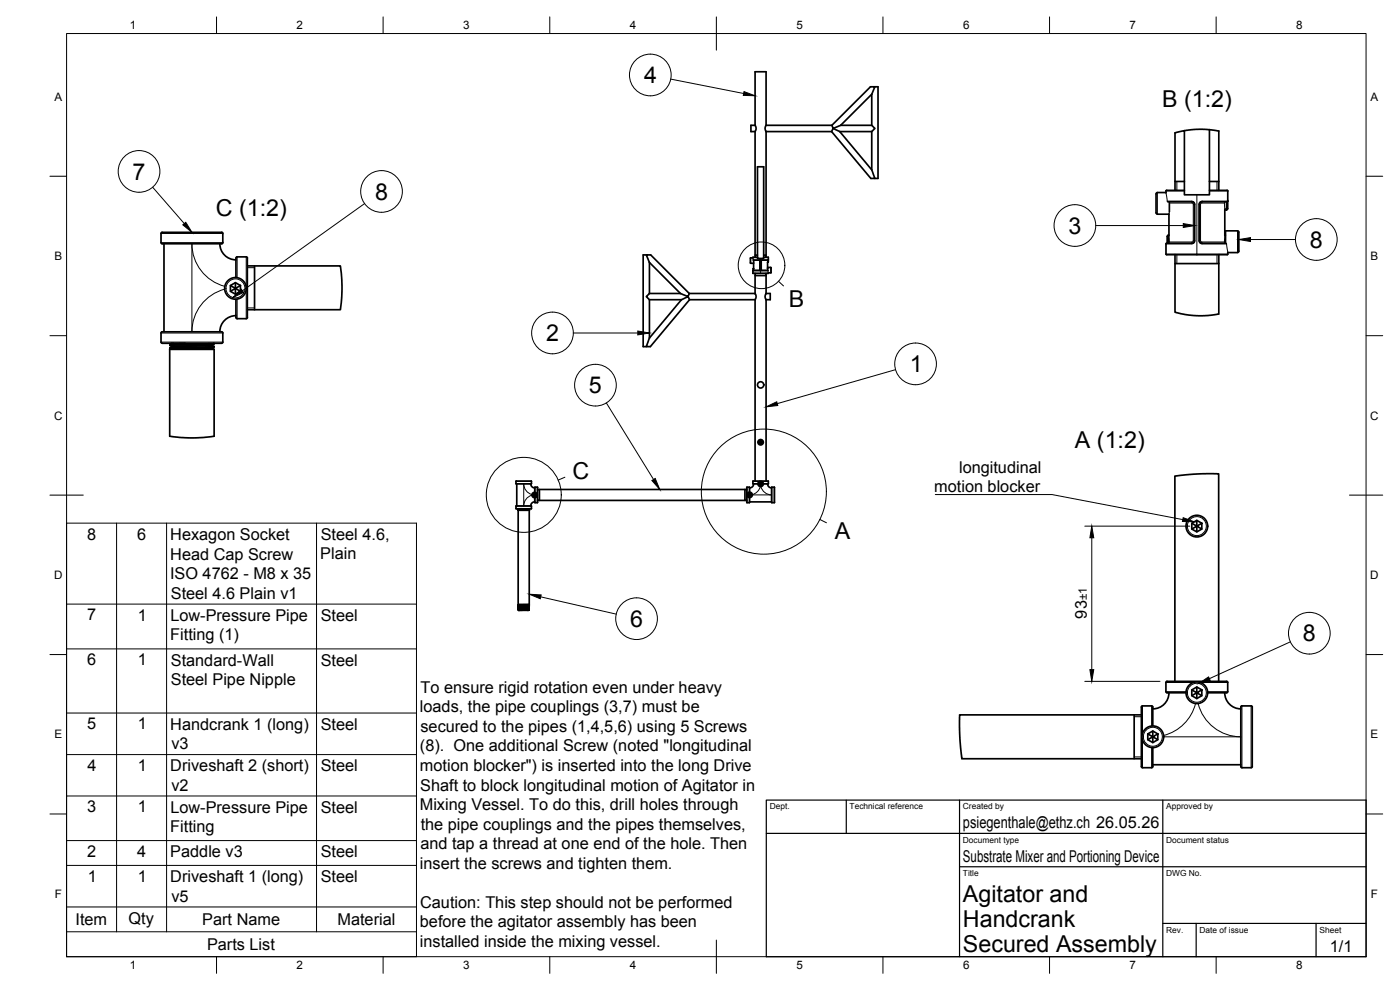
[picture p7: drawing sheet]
<svg xmlns="http://www.w3.org/2000/svg" width="420mm" height="297mm" viewBox="0 0 420 297" stroke-linecap="round" stroke-linejoin="round" font-family="sans-serif">
<g fill="none" stroke="#000" stroke-width=".51">
<path d="M226.6 37.6h-1.2v1.9h1.2M226.6 37.6l.3 .8-.3 1.1M226.6 37.6v-16.1h3.3v16.1M226.6 39.5v37.7M229.9 37.6l-.3 .8 .3 1.1M229.9 37.6h19.8M229.9 39.5h19.7M229.9 39.5v37.7M249.6 39.5l11.7 14h1.3l-1-2.5M249.7 37.6l.3 .9 2.3-.9M250 38.6l-.4 .9M250 38.6l2 .9"/>
<path d="M250 38.6h.1M252 39.5l9.6 11.5M252 39.5h9.6M252.3 37.6h9.3M261.6 28.3l1-2.3h-1.4l-11.5 11.6M261.6 37.6l1 .9-1 1M261.6 28.3l-9.3 9.3M261.6 28.3v9.3M261.6 39.5v11.5M262.6 26h.9v27.5h-.9M355.5 39.2l3.5-.4 4 .1v19.5h-7.5v-19.2l-2.9 .7v17.2M362.9 38.9l2.9 .4v17.8"/>
<path d="M227.3 50h1.9v27.5h-1.9zM349.9 57.8h-2.5a1.09 1.09 0 0 0-.5 1.4v3.7a1.04 1.04 0 0 0 .5 1.3M350.1 57.1h5.4M350.1 57.1l-.2 .7M352.6 54.4h2.9M363 57.1l5.4 .1 .1 3.3M363 54.4h2.8M48.3 70a1.1 1.1 0 0 1 1.4-.3h15.8a1.15 1.15 0 0 1 1.4 .3M48.3 70v2.8a1.07 1.07 0 0 0 1.4 .3h15.8a1.11 1.11 0 0 0 1.4-.3v-2.8M49.2 73.1v26.5M66 73.1a4.8 4.8 0 0 0 4.8 4.9M71.2 77.1h2.7l.4 .3"/>
<path d="M71.2 77.1a1.18 1.18 0 0 0-.4 1.5v4.7M74.2 79.8h28l.1 1.1a44.6 44.6 0 0 1-.1 12h-28M74.2 77.4v17.9M76.4 79.8v13.1M194 76.5h-1v27.5h1M194.9 78.7l-.9-2.2h1.3l11.6 11.6M194.9 78.7l9.3 9.4M194.9 78.7v9.4M225.2 77.5v1.4M225.2 78.9l1 .1v1.6M226 77.2l-.8 .2M226 77.2h1.3"/>
<path d="M226 77.2h.1M226.1 78l1.9 .1 .1 2.9-2.1 .2M226.2 78.1v.7M226.6 76.5h.7M229.2 77.2h1.3M229.2 76.5h.7M230.5 78.7v-.7l-2 .1v3l1.9 .1v-1h.9M230.5 78.7l-.1 1.9M230.5 77.2h.1M230.6 78l-.1 .7M230.6 78h.1M230.6 77.2v.8"/>
<path d="M347.3 64.3h3.5M350.1 73l-.2 .2v3l.2 .2M350.5 60.5h7.2a.73 .73 0 0 1 .7 .8v10.9a.73 .73 0 0 1-.7 .8h-7.6M350.6 70.6v2.4M350.6 70.6a2.89 2.89 0 0 0-.3 2.4M350.6 70.6h.2M350.8 64.2v6.5M350.9 60.6v3M352.6 76.4v17.3l3.2 .7 3.9 .3h2.9l3.2-.5v-17.8M352.6 79.1h13.2M367.6 62.9v7.8M367.6 70.6h.2"/>
<path d="M367.6 63h.5M368.1 60.5v2.5M368.2 60.5h-7.5l-.5 .3-.2 .5v10.9l.2 .6 .5 .2h7.2M368.4 60.1v1.1a2.04 2.04 0 0 1-.3 1.8M368.5 75.7v.5l-.2 .2h-18.2M371.8 69.7v4.7a1.07 1.07 0 0 1-.4 1.4h-2.9M371.8 69.7l-.4-.4h-3.6v3.7M48.5 99.6h17a1.11 1.11 0 0 1 1.4 .3v2.7a1.05 1.05 0 0 1-1.4 .4h-15.8a1.04 1.04 0 0 1-1.4-.4v-2.7zM69.2 85.7l1.5-.9 1.5 .9v1.7l-1.5 .9-1.5-.9zM69.2 87.4l1.5-.9v1.8M70.7 84.8v1.7l-1.5-.8M70.8 89.8v4.4a1.02 1.02 0 0 0 .4 1.4"/>
<path d="M70.8 94.7a4.8 4.8 0 0 0-4.8 4.8M72.2 85.7l-1.5 .8 1.5 .9M74.3 95.3l-.4 .3h-2.7M194.9 88.1l-.2 .2a.68 .68 0 0 0-.6 .6 .68 .68 0 0 0 .5 .7l.3 .3M194.9 89.9h9.6M194.9 88.1h9.3M194.9 89.9v11.5M204.2 88.1l2.3 .9 .4-.9M204.5 89.9l2-.9 .4 .9M204.5 89.9l-9.6 11.5M206.5 89h.1M206.9 88.1h19.7"/>
<path d="M206.9 89.9l-11.7 14.1h-1.2l.9-2.6M206.9 89.9h19.7M226 82h.1M226 81.2v.8M226 82h4.5M226 81.2h.1M226.1 80.6v.6M226.1 80.6l-.1 .6M226.1 80.6h.1M226.6 88.1l.3 .7-.3 1.1M226.6 82.7h3.3M226.6 82v6.1"/>
<path d="M226.6 89.9v54.4M229.9 88.1h1.3v1.8h-1.3M229.9 88.1l-.3 .7 .3 1.1M229.9 82v6.1M229.9 89.9v54.4M230.6 82h-.1M231.3 80.2l.1 1.6-.8 .2M50.9 104.8v26.1l1.2 .1a44.4 44.4 0 0 0 12.2-.1v-26.1M50.9 104.8h13.4M50.9 104.4v.1M50.9 104.5l.3 .2M51 103.5v.1"/>
<path d="M51 103.6l.5 .4M51.2 104.7l-.3 .1M51.4 103l.2 .1M51.5 104v.1M51.5 104.1l-.6 .3M51.6 103.1v.1M51.6 103.2l-.6 .3M52.2 103l-.6 .1M55.6 103l-4 .2M63.6 103.5l-12.1 .5M63.6 103.6l-12.1 .5M63.6 103.5v.1"/>
<path d="M63.6 103.6l.6 .4M63.7 104.4l-.7 .1M63.7 104.5l-12.5 .2M63.7 104.5l.6 .3M63.7 104.4v.1M64.1 103l-13.1 .5M64.2 103.2l-13.2 .4M64.2 103.1v.1M64.2 103.2l-.6 .3M64.2 104l-13.3 .4M64.2 104l-1.1 .2-12.2 .3M64.2 104.1l-.5 .3"/>
<path d="M227.9 132.5l.4-.2 .3 .2v.4l-.3 .2-.4-.2zM227.9 132.9l.4-.2v.4M228.3 132.3v.4l-.4-.2M228.6 132.5l-.3 .2 .3 .2M154.9 152.6h4.6M154.9 152.6v-.8h4.6v.8M154.9 144.3h4.6v.9h-4.6zM155.1 145.2v6.6M155.5 153.1h3.3M155.5 153.1l.2 28.3M155.5 152.8h.1M155.5 153h.1"/>
<path d="M155.5 153l.1 .1M155.5 152.8l.2 .1M155.6 153.1h-.1M155.6 152.7h.1M155.7 152.7h.1M155.7 152.9h.1M155.7 152.7l-.2 .1M155.7 152.9l-.2 .1M155.8 152.7h-.1M156.7 152.7h-1M158.5 153h.2M158.7 153l-3.1 .1"/>
<path d="M158.7 152.8l-3 .1M158.7 153l.1 .1M158.7 152.8h.1M158.7 152.8l.1 .1M158.8 152.7h.1M158.8 152.7l-3.3 .1M158.8 152.9l-3.3 .1M158.8 152.9h.1M158.8 153.1v28.3M158.8 152.9l-.1 .1M158.8 152.7l-.1 .1M159.3 145.2a1.22 1.22 0 0 0 1.2 1.2"/>
<path d="M160.1 148.3l.3-.2 .4 .2v.5l-.4 .2-.3-.2zM160.1 148.8l.3-.3v.5M160.4 148.1v.4l-.3-.2M160.5 149.4v1.4l.9-.1M160.5 146.3v1.4M160.5 146.3h.9M160.5 150.6a1.22 1.22 0 0 0-1.2 1.2M160.8 148.3l-.4 .2 .4 .3M161.3 146.3v4.4M161.3 146.9h62.8M161.3 150.1h62.8M161.9 146.9v3.2"/>
<path d="M223.6 146.9v3.2M224.1 146.3v4.4h.9M224.1 146.3h.9M224.6 148.3l.4-.2 .3 .2v.4l-.3 .2-.4-.2zM224.6 148.7l.4-.2v.4M225 146.3v1.4M225 149.3v1.4M225 148.1v.4l-.4-.2M225 150.6h6.6M225.3 148.3l-.3 .2 .3 .2M226.2 145.2a1.22 1.22 0 0 1-1.2 1.2M227.9 145l.4-.2 .3 .2v.4l-.3 .2-.4-.2z"/>
<path d="M227.9 145.4l.4-.2v.4M228.3 144.8v.4l-.4-.2M228.6 145l-.3 .2 .3 .2M230.4 145.2a1.22 1.22 0 0 0 1.2 1.2M230.6 144.4v.7M230.6 144.4l-4.6-.1v.9h1.5M230.6 145.1l-1.5 .1M231.6 146.3l.1 4.5M231.6 146.2l.9 .1M231.7 146.2l-.1 .1M232.4 146.3v4.5h-.8M357.7 157l1.5-.9 1.5 .9v1.7l-1.5 .9-1.5-.9z"/>
<path d="M357.7 158.7l1.5-.8v1.7M359.2 156.1v1.8l-1.5-.9M360.7 157l-1.5 .9 1.5 .8M155.5 181.4h3.3M155.5 181.6h.1M155.5 181.8h.1M155.5 181.6l.2 .1M155.5 182h.1M155.5 182.2v.1M155.5 182.5h.1M155.5 182.3l.2 .1M155.5 182l.2 .1"/>
<path d="M155.5 181.8l.2 .1M155.6 182.7h.1M155.6 182.9v.1M155.6 183h.1M155.6 182.7l.1 .1M155.6 182.5l.1 .1M155.7 181.4v.1M155.7 181.7h.1M155.7 181.9h.1M155.7 181.5l-.2 .1M155.7 181.7l-.2 .1M155.7 182.1h.1"/>
<path d="M155.7 182.4h.1M155.7 182.6h.1M155.7 181.9l-.2 .1M155.7 182.1l-.2 .1M155.7 182.4l-.2 .1M155.7 182.8h.1M155.7 183v.1M155.7 182.6l-.1 .1M155.7 182.8l-.1 .1M155.7 183.1h-.1M155.8 181.4l-.1 .1M157.7 183.1h-2.1h3.1"/>
<path d="M158.6 183l-2.9 .1M158.6 182.9l-2.9 .1M158.6 182.9v.1M158.6 183h.2M158.7 182.7l-3 .1M158.7 182.5l-3 .1M158.7 182.3l-3 .1M158.7 182.2v.1M158.7 182.5h.1M158.7 182.7h.1M158.7 182.7l.1 .1M158.7 182.5l.1 .1"/>
<path d="M158.7 182.3l.1 .1M158.7 182l-3 .1M158.7 181.8l-3 .1M158.7 181.6l-3 .1M158.7 181.6h.1M158.7 181.8h.1M158.7 182h.1M158.7 182l.1 .1M158.7 181.8l.1 .1M158.7 181.6l.1 .1M158.8 181.4h-3.1M158.8 181.4h.1"/>
<path d="M158.8 183.1h-.1M158.8 182.8l-3.2 .2M158.8 182.8l-3.2 .1M158.8 183l-1.1 .1h1M158.8 183.1h-.6M158.8 182.8h.1M158.8 183v.1M158.8 182.8l-.2 .1M158.8 182.6l-.1 .1M158.8 182.6l-3.2 .1M158.8 182.4l-3.2 .1M158.8 182.1l-3.3 .2"/>
<path d="M158.8 182.1l-3.3 .1M158.8 182.4l-3.3 .1M158.8 182.1h.1M158.8 182.4h.1M158.8 182.4l-.1 .1M158.8 182.1l-.1 .2M158.8 181.9l-.1 .1M158.8 181.9l-3.3 .1M158.8 181.7l-3.3 .1M158.8 181.5l-3.3 .1M158.8 181.4l-3.3 .2M158.8 181.4v.1"/>
<path d="M158.8 181.7h.1M158.8 181.9h.1M158.8 181.7l-.1 .1M158.8 181.5l-.1 .1M340.4 214.5v13.2M342.5 214.5h-54.5v1.6l.1 5.6 .6 6h53.8M345.6 211.8h-2.7a1.11 1.11 0 0 0-.4 1.4v16.8M345.6 211.8a1.15 1.15 0 0 1 .4 1.4v4.6M346 219.3v1.8l-1.5-.9M350.2 204.4h17.9M350.3 204.4l-.4 .4v2.7a1.08 1.08 0 0 0 1.4 .4h4.6M350.8 207.9a4.8 4.8 0 0 1-4.8 4.8"/>
<path d="M352.6 204.4v-61.6l9.4-.7 3.7 .1v62.2M357.7 207l1.5-.9 1.5 .9v1.7l-1.5 .9-1.5-.9zM357.7 208.7l1.5-.8v1.7M359.2 206.1v1.8l-1.5-.9M360.7 207l-1.5 .9 1.5 .8M367.6 207.9a4.8 4.8 0 0 0 4.8 4.8M368.1 204.4l.3 .4 .1 2.7a1.15 1.15 0 0 1-1.5 .4h-4.6M375.5 211.8h-2.8a1.11 1.11 0 0 0-.3 1.4v16.8M375.5 211.8a1.15 1.15 0 0 1 .3 1.4v16.8M342.5 230l.4 .3h2.7M344.5 220.2l1.5-.9 1.5 .9v1.7l-1.5 .9-1.5-.9zM344.5 221.9l1.5-.8v1.7"/>
<path d="M346 224.3v5.7M346 230l-.4 .3M346 229.5h26.4M347.5 220.2l-1.5 .9 1.5 .8M372.4 230l.3 .3h2.8M375.8 230l-.3 .3"/>
<circle cx="70.7" cy="86.5" r="3.2"/>
<circle cx="228.3" cy="115.5" r=".94"/>
<circle cx="228.3" cy="132.7" r=".81"/>
<circle cx="160.5" cy="148.5" r=".81"/>
<circle cx="225" cy="148.5" r=".81"/>
<circle cx="228.3" cy="145.2" r=".81"/>
<circle cx="359.2" cy="157.9" r="3.2"/>
<circle cx="359.2" cy="207.9" r="3.2"/>
<circle cx="346" cy="221.1" r="3.2"/>
</g>
<g fill="#000">
<circle cx="158.7" cy="153" r=".25"/>
<circle cx="155.6" cy="183.1" r=".25"/>
</g>
<g fill="none" stroke="#000" stroke-width=".3">
<path d="M20 10.1h390v276.9h-390zM65 5.1v5M115 5.1v5M165 5.1v5M215 5.1v10M265 5.1v5M315 5.1v5M365 5.1v5M201.3 23.7l21.9 4.4M250 38.6h.1M15 52.9h5M45.8 56.2l9.5 10.9"/>
<path d="M347.3 57.8v6.5M349.9 57.3h5.6M349.9 57.8l.4 2.6M353.2 54.4v2.7M359.2 58.4v17.8h9.3M363 57.3h5.5M365.2 54.4v2.7M410 52.9h5M48.3 70h18.6M48.3 72.8h18.6M71.2 77.1v6.2M73.9 77.1v9.1"/>
<path d="M109.4 61.1l-36.7 26.2M225.3 77.4v1.6M226 77.2h1.3M226 77.4v.6M226 78l2 .1 .1 2.9-.2 .2h-1.9M226 78h.1M226.2 78v.1M226.2 78.2h1.8v2.8M226.2 78.8v.2M226.8 76.5v.7M227.9 78v.2M227.9 78h.1"/>
<path d="M228 78.2h.1M228.1 78.2h.1M228.3 77.5v4.5M228.4 78.2h.1M228.6 78h2M228.6 78l-.2 .2 .1 2.9 2 .1M228.6 78v.2M228.6 78h.1M229.2 77.2h1.4M229.8 76.5v.7M230.3 78.2h-1.8l.1 2.9h1.7M230.3 78.2l.1 .4"/>
<path d="M230.4 78.6h.2M230.4 78l-.1 .2M230.6 78h-.1M328.8 67.7h26.3M349.9 76.2h9.3v.2M350.3 70.9h.5M350.3 60.4h7.4a.98 .98 0 0 1 .9 .9v10.9a.98 .98 0 0 1-.9 1h-7.8M350.3 60.4l.2 .1M350.8 70.7l.1 1.9M350.8 60.5l.1 .1M350.9 60.9h6.9l.3 .2v11.1M350.9 63.6l-.1 .6"/>
<path d="M350.9 72.6l-.4 .4M353.2 76.4v2.7M357.7 60.3l.1 .6M357.8 72.6l-.1 .6M358.1 72.2l-.3 .4h-6.9M358.1 72.2h.5M358.1 61.3h.5M359.8 72.2h.5M359.8 61.3h.5M360.7 72.6l.1 .6M360.8 60.4h7.6M360.8 60.4a.98 .98 0 0 0-1 .9v10.9a.98 .98 0 0 0 1 1h7.3"/>
<path d="M360.8 60.3l-.1 .6M365.2 76.4v2.7M367.5 60.9h-6.9l-.3 .3v11.2l.3 .2h6.9M367.5 60.9l.1 2M367.5 72.6l.3 .4M367.6 70.7l-.1 1.9M367.6 62.6h.8M367.9 60.5l-.4 .4M367.9 73l.2 .2M368.1 73.2l.4 2.5M368.4 60.1l-.2 .4M368.4 60.4h.1"/>
<path d="M371.4 69.3v6.5M375.3 71.9h13.5M48.3 99.9h18.6M67.5 85.9a13.2 13.2 0 0 1-9.9-12.8v26.5a13.2 13.2 0 0 1 9.8-12.8M71.2 89.8v5.8M73.9 86.8v8.8M74.2 80.3h2.2M74.2 92.4h2.2M172 99.9h19.4M206.5 89h.1M226 82h2.3M226 80.7h.2"/>
<path d="M226.2 80.6v.5M226.2 81.1l-.1 .1M226.8 82v.7M227.9 81.1v.1M228 81l-1.8 .1M228 81h.1M228.1 81h.1M228.3 82h2.3M228.4 81h.1M228.6 81.1v.1M229.8 82v.7M230.3 81.1l.2 .1"/>
<path d="M230.4 80.6l-.1 .5M230.5 81.2l.1 .7M231.3 80.2v1.7M233.6 84.4l1.5 1.4M15 100.7h5M48.3 102.6h18.6M268.8 110.9l-35.5 10.2M410 100.7h5M182 120.9l14.2 23M15 148.6h10M35 157v122.6M50 157v122.6"/>
<path d="M95 157v122.6M154.9 144.4h4.6M154.9 145.1h4.6M154.9 152.6h4.6M154.9 151.9h4.6M159.7 148.4a3.3 3.3 0 0 1-2.5-3.2v6.6a3.3 3.3 0 0 1 2.4-3.2M160.6 146.2v1.5M160.6 149.3v1.5M161.2 148.6v2.2M161.2 146.2v2.3M161.3 147h.6M161.3 150h.6"/>
<path d="M169.5 143.2l-2 .8M223.6 147h.5M223.6 150h.5M224.2 146.2v2M224.2 148.7v2.1M224.9 149.3v1.5M224.9 146.2v1.5M226 144.4h2M226 145.1h1.5M228.2 146l-.9 1.5-1.5 .9M228.4 146a3.3 3.3 0 0 0 3.2 2.5h-5.8M228.5 144.4h2.1"/>
<path d="M229.1 145.1h1.5M231.6 146.2v4.6M232.3 146.2v4.6M246 155.9l2 1M280.7 148.4h35l39.3 7.5M325.6 157.9h31.5M405 148.6h10M162.3 179.1l22.6 5.2M327.7 161.4v39.5M15 196.4h5M20 194.7h105M20 181.3h105"/>
<path d="M387.2 192.6l-24.3 11M410 196.4h5M20 213.9h105M325.6 204.4h22.5M340.4 215h2.1M342.9 211.8v8.3M345.6 211.8v6M349.9 204.8h8.3M349.9 207.5h6M358.8 211.1a13.2 13.2 0 0 1-9.6 9.6M359.6 211.1a13.2 13.2 0 0 0 12.8 10h-23.2M360.2 204.8h8.2"/>
<path d="M362.4 207.5h6M372.7 211.8v18.5M375.5 211.8v18.5M20 238.8h105M20 226.4h105M340.4 227.1h2.1M342.9 222.1v8.2M345.6 224.3v6M15 244.2h5M20 259.7h105M20 252.2h105M410 244.2h5"/>
<path d="M20 279.6h105M20 272.1h105M20 287v-130h105v130M65 287v5M115 287v5M165 287v5M215 282.1v9.9M265 287v5M315 287v5M365 287v5"/>
<circle cx="195.2" cy="22.5" r="6.3"/>
<circle cx="41.7" cy="51.4" r="6.3"/>
<circle cx="114.5" cy="57.4" r="6.3"/>
<circle cx="228.5" cy="79.6" r="7"/>
<circle cx="322.6" cy="67.7" r="6.3"/>
<circle cx="395" cy="71.9" r="6.3"/>
<circle cx="70.7" cy="86.5" r="2.85"/>
<circle cx="165.8" cy="99.9" r="6.3"/>
<circle cx="178.7" cy="115.6" r="6.3"/>
<circle cx="274.8" cy="109.2" r="6.3"/>
<circle cx="228.3" cy="132.7" r=".71"/>
<circle cx="157.2" cy="148.5" r="11.3"/>
<circle cx="160.5" cy="148.5" r=".71"/>
<circle cx="225" cy="148.5" r=".71"/>
<circle cx="228.3" cy="145.2" r=".71"/>
<circle cx="229.2" cy="147.5" r="18.8"/>
<circle cx="359.2" cy="157.9" r="2.85"/>
<circle cx="191" cy="185.6" r="6.3"/>
<circle cx="392.9" cy="190" r="6.3"/>
<circle cx="359.2" cy="207.9" r="2.85"/>
<circle cx="346" cy="221.1" r="2.85"/>
</g>
<path d="M230 240.1h180v46.9h-180zM230 250h180M254 240.1v9.9M288 240.1v46.9M349 240.1v46.9M288 260.1h122M349 277.1h61M359 277.1v9.9M395 277.1v9.9" fill="none" stroke="#000" stroke-width=".36"/>
<g fill="#000" stroke="#000" stroke-width=".3">
<path d="M223.3 27.5l3.3 1.2-3.5-.1zM54.9 67.5l.9-.8 1.8 3zM355.1 67.1l3.5 .6-3.5 .5zM371.8 71.9l3.5-.6v1.2zM69.9 89.3l2.5-2.5 .7 .9zM191.4 99.3l3.5 .6-3.5 .6zM229.9 122.1l3.2-1.5 .3 1.1zM195.6 144.2l1-.6 1.4 3.2zM355.1 155.3l3.3 1.3-3.5-.1zM158.9 178.3l3.5 .2-.3 1.1zM327.7 157.9l.6 3.5h-1.2zM327.1 200.9h1.2l-.6 3.5z"/>
<path d="M359.8 205.1l2.9-2 .5 1.1z"/>
</g>
<g font-size="7">
<text x="193.4" y="25">4</text>
<text x="348.8" y="32.1">B (1:2)</text>
<text x="39.8" y="53.9">7</text>
<text x="112.6" y="59.9">8</text>
<text x="64.8" y="64.7">C (1:2)</text>
<text x="320.7" y="70.1">3</text>
<text x="393.1" y="74.3">8</text>
<text x="236.8" y="92.1">B</text>
<text x="163.9" y="102.4">2</text>
<text x="273.1" y="111.7">1</text>
<text x="176.7" y="118">5</text>
<text x="322.6" y="134.4">A (1:2)</text>
<text x="171.8" y="143.6">C</text>
<text x="250.5" y="161.7">A</text>
<text x="189.1" y="188.1">6</text>
<text x="391" y="192.5">8</text>
<text x="289" y="270.6">Agitator and</text>
<text x="289" y="278.1">Handcrank</text>
<text x="289" y="285.5">Secured Assembly</text>
</g>
<g font-size="4.9">
<text x="287.8" y="141.9">longitudinal</text>
<text x="280.4" y="147.7">motion blocker</text>
<text x="26.1" y="161.9">8</text>
<text x="41.1" y="161.9">6</text>
<text x="51.1" y="162">Hexagon Socket</text>
<text x="51.1" y="167.9">Head Cap Screw</text>
<text x="96.1" y="167.9">Plain</text>
<text x="96.3" y="162">Steel 4.6,</text>
<text x="51" y="173.8">ISO 4762 - M8 x 35</text>
<text x="51.3" y="179.7">Steel 4.6 Plain v1</text>
<text x="326.2" y="185.6" transform="rotate(-90 326.2 185.6)">93</text>
<text x="26.1" y="186.2">7</text>
<text x="41.3" y="186.2">1</text>
<text x="51.1" y="186.3">Low-Pressure Pipe</text>
<text x="96.3" y="186.3">Steel</text>
<text x="51.1" y="192.2">Fitting (1)</text>
<text x="26.1" y="199.6">6</text>
<text x="41.3" y="199.6">1</text>
<text x="51.3" y="199.8">Standard-Wall</text>
<text x="96.3" y="199.8">Steel</text>
<text x="51.3" y="205.6">Steel Pipe Nipple</text>
<text x="126.2" y="207.8">To ensure rigid rotation even under heavy</text>
<text x="126" y="213.6">loads, the pipe couplings (3,7) must be</text>
<text x="26.1" y="218.8">5</text>
<text x="41.3" y="218.9">1</text>
<text x="51.1" y="219">Handcrank 1 (long)</text>
<text x="96.3" y="219">Steel</text>
<text x="126.2" y="219.5">secured to the pipes (1,4,5,6) using 5 Screws</text>
<text x="51.4" y="224.9">v3</text>
<text x="126" y="225.4">(8). One additional Screw (noted &quot;longitudinal</text>
<text x="26.2" y="231.3">4</text>
<text x="41.3" y="231.3">1</text>
<text x="51.1" y="231.5">Driveshaft 2 (short)</text>
<text x="96.3" y="231.5">Steel</text>
<text x="126" y="231.3">motion blocker&quot;) is inserted into the long Drive</text>
<text x="51.4" y="237.3">v2</text>
<text x="126.1" y="237.2">Shaft to block longitudinal motion of Agitator in</text>
<text x="26.1" y="243.7">3</text>
<text x="41.3" y="243.7">1</text>
<text x="51.1" y="243.8">Low-Pressure Pipe</text>
<text x="96.3" y="243.9">Steel</text>
<text x="126" y="243.1">Mixing Vessel. To do this, drill holes through</text>
<text x="51.1" y="249.6">Fitting</text>
<text x="126.3" y="248.9">the pipe couplings and the pipes themselves,</text>
<text x="289" y="248.5">psiegenthale@ethz.ch 26.05.26</text>
<text x="26.2" y="257.1">2</text>
<text x="41.2" y="257.1">4</text>
<text x="51.1" y="257.2">Paddle v3</text>
<text x="96.3" y="257.3">Steel</text>
<text x="126.2" y="254.8">and tap a thread at one end of the hole. Then</text>
<text x="126" y="260.6">insert the screws and tighten them.</text>
<text x="289" y="258.6">Substrate Mixer and Portioning Device</text>
<text x="26.3" y="264.6">1</text>
<text x="41.3" y="264.6">1</text>
<text x="51.1" y="264.7">Driveshaft 1 (long)</text>
<text x="96.3" y="264.7">Steel</text>
<text x="51.4" y="270.6">v5</text>
<text x="126.1" y="272.3">Caution: This step should not be performed</text>
<text x="22.7" y="277.6">Item</text>
<text x="38.6" y="277.1">Qty</text>
<text x="60.7" y="277.6">Part Name</text>
<text x="101.3" y="277.6">Material</text>
<text x="126" y="278.2">before the agitator assembly has been</text>
<text x="62.1" y="285">Parts List</text>
<text x="126" y="284.1">installed inside the mixing vessel.</text>
<text x="399.1" y="285.7">1/1</text>
</g>
<g font-size="3.5">
<text x="39" y="8.8">1</text>
<text x="89" y="8.8">2</text>
<text x="139" y="8.8">3</text>
<text x="189" y="8.8">4</text>
<text x="239" y="8.8">5</text>
<text x="289" y="8.8">6</text>
<text x="339" y="8.8">7</text>
<text x="389" y="8.8">8</text>
<text x="16.3" y="30.2">A</text>
<text x="411.3" y="30.2">A</text>
<text x="16.3" y="78">B</text>
<text x="411.3" y="78">B</text>
<text x="16.2" y="125.9">C</text>
<text x="411.2" y="125.9">C</text>
<text x="16.2" y="173.7">D</text>
<text x="411.2" y="173.7">D</text>
<text x="326.2" y="180.1" transform="rotate(-90 326.2 180.1)">±1</text>
<text x="16.3" y="221.6">E</text>
<text x="411.3" y="221.6">E</text>
<text x="16.4" y="269.4">F</text>
<text x="411.4" y="269.4">F</text>
<text x="39" y="290.8">1</text>
<text x="89" y="290.8">2</text>
<text x="139" y="290.8">3</text>
<text x="189" y="290.8">4</text>
<text x="239" y="290.8">5</text>
<text x="289" y="290.8">6</text>
<text x="339" y="290.8">7</text>
<text x="389" y="290.8">8</text>
</g>
<g font-size="2.5">
<text x="231" y="242.9">Dept.</text>
<text x="255" y="242.9">Technical reference</text>
<text x="289" y="242.9">Created by</text>
<text x="350" y="242.9">Approved by</text>
<text x="289" y="252.8">Document type</text>
<text x="350" y="252.8">Document status</text>
<text x="289" y="262.9">Title</text>
<text x="350" y="262.9">DWG No.</text>
<text x="350" y="279.9">Rev.</text>
<text x="360" y="279.9">Date of issue</text>
<text x="396" y="279.9">Sheet</text>
</g>
</svg>
